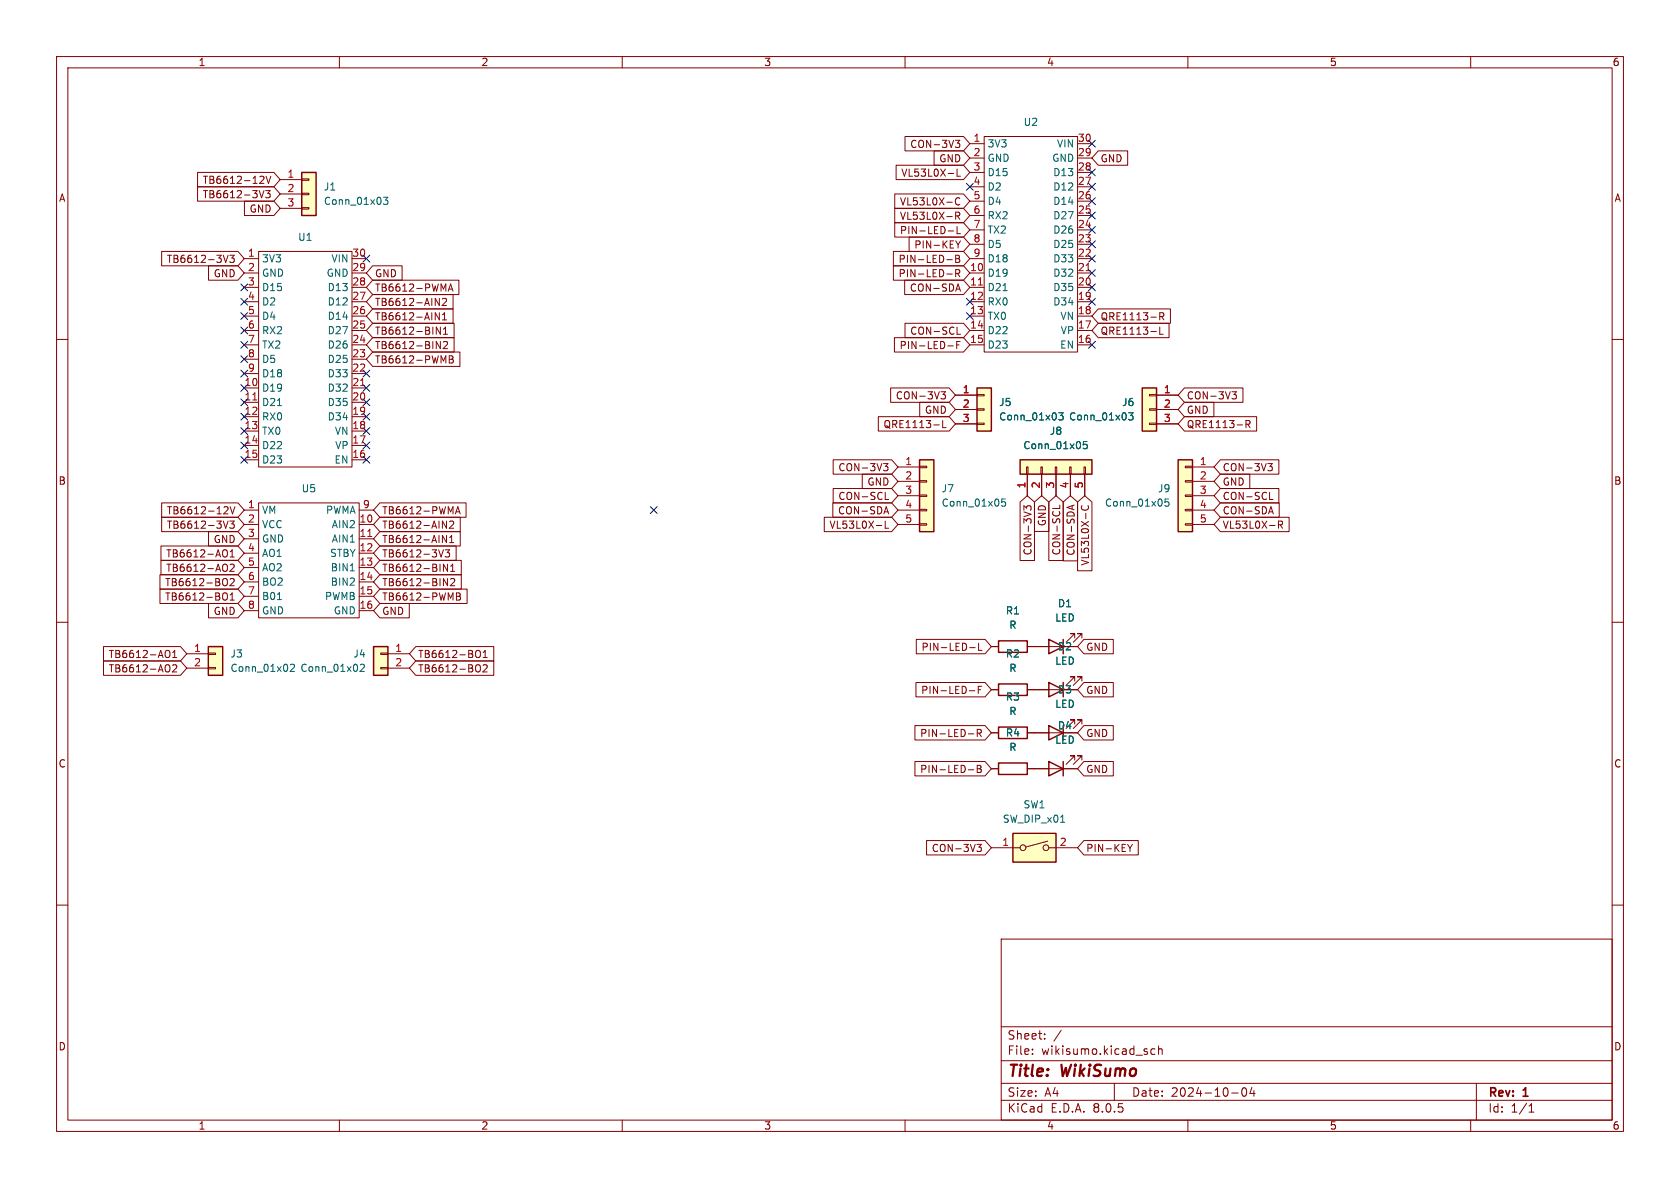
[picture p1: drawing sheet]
<svg xmlns="http://www.w3.org/2000/svg" width="297mm" height="210mm" viewBox="0 0 297 210" stroke-linecap="round" stroke-linejoin="round" font-family="sans-serif">
<g fill="none" stroke="#840000" stroke-width=".18">
<path d="M10 10h277v190h-277zM12 12h273v186h-273zM60 10v2M110 10v2M160 10v2M210 10v2M260 10v2M171.4 25.4h2.6M171.4 27.9h2.6M171.4 38.1h2.6M171.4 35.6h2.6M171.4 33h2.6"/>
<path d="M171.4 30.5h2.6M174 24.1h16.5v38.1h-16.5zM190.5 25.4h2.5M190.5 27.9h2.5M190.5 38.1h2.5M190.5 35.6h2.5M190.5 33h2.5M190.5 30.5h2.5M10 60h2M43.2 48.3h2.5M43.2 50.8h2.5M43.2 53.3h2.5"/>
<path d="M43.2 55.9h2.5M43.2 58.4h2.5M43.2 45.7h2.5M45.7 44.5h16.5v38.1h-16.5zM62.2 48.3h2.6M62.2 50.8h2.6M62.2 53.3h2.6M62.2 55.9h2.6M62.2 58.4h2.6M62.2 45.7h2.6M171.4 48.3h2.6M171.4 50.8h2.6"/>
<path d="M171.4 53.3h2.6M171.4 55.9h2.6M171.4 58.4h2.6M171.4 45.7h2.6M171.4 43.2h2.6M171.4 40.6h2.6M190.5 48.3h2.5M190.5 50.8h2.5M190.5 53.3h2.5M190.5 55.9h2.5M190.5 58.4h2.5M190.5 45.7h2.5"/>
<path d="M190.5 43.2h2.5M190.5 40.6h2.5M285 60h2M43.2 61h2.5M43.2 68.6h2.5M43.2 71.1h2.5M43.2 73.7h2.5M43.2 76.2h2.5M43.2 78.7h2.5M43.2 66h2.5M43.2 63.5h2.5M62.2 61h2.6"/>
<path d="M62.2 68.6h2.6M62.2 71.1h2.6M62.2 73.7h2.6M62.2 76.2h2.6M62.2 78.7h2.6M62.2 66h2.6M62.2 63.5h2.6M171.4 61h2.6M190.5 61h2.5M43.2 81.3h2.5M62.2 81.3h2.6M10 110h2"/>
<path d="M175.3 114.3h1.2M181.6 114.3h8.9M190 112.8v-.8h-.8h.8l-1.5 1.5M191.3 112.8v-.8h-.8h.8l-1.6 1.5M285 110h2M175.3 129.5h1.2M175.3 121.9h1.2M181.6 129.5h8.9M181.6 121.9h8.9M190 128v-.7h-.8h.8l-1.5 1.5M190 120.4v-.8h-.8h.8l-1.5 1.6M191.3 128v-.7h-.8h.8l-1.6 1.5"/>
<path d="M191.3 120.4v-.8h-.8h.8l-1.6 1.6M10 160h2M285 160h2M177 166h108v32h-108zM60 198v2M110 198v2M160 198v2M177 194.5h108M177 191.5h108M177 187.5h108M177 181.5h108M182.5 186.3v.1"/>
<path d="M182.5 185.5v.1M184.7 183.6v.1M184.7 182.8v.1M187.6 182.1l-1.3 2M197 191.5v3M204.2 185.5l-.5-.1-.2 .3v.4l.1 .2h.6M204.8 185.5l.2-.1 .4 .1 .1 .9M204.8 184.9v1.5M210 198v2M217.7 193.2h1.2M219.7 192.4l.2-.1a.81 .81 0 0 1 .6 .6 .81 .81 0 0 1-.3 .8l-.2 .1a.81 .81 0 0 1-.3-1.4zM221.3 192.2l-.3 1.1h.9"/>
<path d="M221.7 192.8v1M260 198v2M261 191.5v6.5M270.3 196.6h.9M270.3 195.5l.4-.4v1.5"/>
</g>
<path d="M177.3 51.4h.7M49 71.7h.8" fill="none" stroke="#006464" stroke-width=".18"/>
<path d="M173 50.4h.7M192 47.8h.7M44.7 70.7h.7M63.7 68.2h.8" fill="none" stroke="#a90000" stroke-width=".18"/>
<path d="M176.5 113.3h5.1v2h-5.1zM185.4 113l2.6 1.3-2.6 1.3zM188 113v2.6M176.5 120.9h5.1v2h-5.1zM176.5 128.5h5.1v2.1h-5.1zM185.4 128.3l2.6 1.2-2.6 1.3zM185.4 120.7l2.6 1.2-2.6 1.3zM188 120.7v2.5M188 128.3v2.5" fill="none" stroke="#840000" stroke-width=".25"/>
<path d="M162.6 81.3h2.5v12.7h-2.5z" fill="#ffffc2"/>
<g fill="none" stroke="#840000" stroke-width=".18">
<path d="M43.2 90.2h2.5M43.2 92.7h2.5M43.2 95.3h2.5M43.2 97.8h2.5M45.7 88.9h17.8v20.3h-17.8zM63.5 90.2h2.5M63.5 92.7h2.5M63.5 95.3h2.5M63.5 97.8h2.5M158.7 82.6h3.9M158.7 85.1h3.9M158.7 87.6h3.9"/>
<path d="M158.7 90.2h3.9M158.7 92.7h3.9M162.6 92.6h1.2v.2h-1.2zM162.6 90h1.2v.3h-1.2zM162.6 87.5h1.2v.3h-1.2zM162.6 85h1.2v.2h-1.2zM162.6 82.4h1.2v.3h-1.2zM43.2 100.3h2.5M43.2 102.9h2.5M43.2 105.4h2.5M43.2 108h2.5M63.5 100.3h2.5"/>
<path d="M63.5 102.9h2.5M63.5 105.4h2.5M63.5 108h2.5M175.3 135.9h1.2M181.6 135.9h1.3"/>
</g>
<path d="M162.6 81.3h2.5v12.7h-2.5zM176.5 134.9h5.1v2h-5.1z" fill="none" stroke="#840000" stroke-width=".25"/>
<path d="M177.7 88.2h-.6v.6l.1-.1 .5 .1 .1 .1-.1 .5-.2 .1-.4-.1M49 106h.8M61.9 100.9h.7" fill="none" stroke="#006464" stroke-width=".18"/>
<path d="M65 94.8h.7" fill="none" stroke="#a90000" stroke-width=".18"/>
<path d="M179.1 147.3h7.6v5.1h-7.6z" fill="#ffffc2"/>
<g fill="none" stroke="#840000" stroke-width=".18">
<path d="M182.9 135.9h7.6M190 134.4v-.8h-.8h.8l-1.5 1.5M191.3 134.4v-.8h-.8h.8l-1.6 1.5M175.3 149.9h5M185.2 148.7l-3.8 1M185.4 149.9h5.1"/>
<circle cx="180.8" cy="149.9" r=".51"/>
<circle cx="184.9" cy="149.9" r=".51"/>
</g>
<path d="M185.4 134.6l2.6 1.3-2.6 1.3zM188 134.6v2.6M179.1 147.3h7.6v5.1h-7.6z" fill="none" stroke="#840000" stroke-width=".25"/>
<path d="M187.5 145.4h.7" fill="none" stroke="#006464" stroke-width=".18"/>
<path d="M180.3 81.3h12.7v2.5h-12.7z" fill="#ffffc2"/>
<path d="M181.5 82.6h.2v1.2h-.2zM181.6 83.8v3.8M184 82.6h.3v1.2h-.3zM184.1 83.8v3.8M186.6 82.6h.2v1.2h-.2zM186.7 83.8v3.8M189.1 82.6h.3v1.2h-.3zM189.2 83.8v3.8M191.6 82.6h.3v1.2h-.3zM191.8 83.8v3.8" fill="none" stroke="#840000" stroke-width=".18"/>
<path d="M180.3 81.3h12.7v2.5h-12.7z" fill="none" stroke="#840000" stroke-width=".25"/>
<path d="M192.2 78h-.6l-.1 .7 .2-.2 .4 .1 .1 .2v.4l-.2 .1-.5-.1" fill="none" stroke="#006464" stroke-width=".18"/>
<path d="M201.9 68.6h2.6v7.6h-2.6z" fill="#ffffc2"/>
<path d="M203.2 74.8h1.3v.3h-1.3zM203.2 72.3h1.3v.2h-1.3zM203.2 69.7h1.3v.3h-1.3zM204.5 69.9h3.8M204.5 72.4h3.8M204.5 74.9h3.8" fill="none" stroke="#840000" stroke-width=".18"/>
<path d="M201.9 68.6h2.6v7.6h-2.6z" fill="none" stroke="#840000" stroke-width=".25"/>
<path d="M199.5 73h.8l-.4 .5 .3 .1v.5l-.1 .1-.6-.1" fill="none" stroke="#006464" stroke-width=".18"/>
<path d="M172.7 68.6h2.6v7.6h-2.6z" fill="#ffffc2"/>
<path d="M168.9 69.9h3.8M168.9 72.4h3.8M168.9 74.9h3.8M172.7 74.8h1.3v.3h-1.3zM172.7 72.3h1.3v.2h-1.3zM172.7 69.7h1.3v.3h-1.3z" fill="none" stroke="#840000" stroke-width=".18"/>
<path d="M172.7 68.6h2.6v7.6h-2.6z" fill="none" stroke="#840000" stroke-width=".25"/>
<path d="M187.2 73h.8l-.5 .5 .4 .1v.5l-.2 .1-.5-.1" fill="none" stroke="#006464" stroke-width=".18"/>
<path d="M208.3 81.3h2.5v12.7h-2.5z" fill="#ffffc2"/>
<path d="M209.5 92.6h1.3v.2h-1.3zM209.5 90h1.3v.3h-1.3zM209.5 87.5h1.3v.3h-1.3zM209.5 85h1.3v.2h-1.3zM209.5 82.4h1.3v.3h-1.3zM210.8 82.6h3.8M210.8 85.1h3.8M210.8 87.6h3.8M210.8 90.2h3.8M210.8 92.7h3.8" fill="none" stroke="#840000" stroke-width=".18"/>
<path d="M208.3 81.3h2.5v12.7h-2.5z" fill="none" stroke="#840000" stroke-width=".25"/>
<path d="M206.6 88.2h-.6l-.1 .6 .2-.1 .4 .1 .2 .1-.1 .5-.2 .1-.5-.1" fill="none" stroke="#006464" stroke-width=".18"/>
<path d="M53.3 30.5h2.6v7.6h-2.6z" fill="#ffffc2"/>
<path d="M49.5 31.8h3.8M49.5 34.3h3.8M49.5 36.8h3.8M53.3 36.7h1.3v.3h-1.3zM53.3 34.2h1.3v.2h-1.3zM53.3 31.6h1.3v.3h-1.3z" fill="none" stroke="#840000" stroke-width=".18"/>
<path d="M53.3 30.5h2.6v7.6h-2.6z" fill="none" stroke="#840000" stroke-width=".25"/>
<path d="M67.8 34.9h.8l-.5 .5 .4 .1v.5l-.2 .1-.5-.1" fill="none" stroke="#006464" stroke-width=".18"/>
<path d="M36.8 114.3h2.6v5.1h-2.6z" fill="#ffffc2"/>
<path d="M33 115.6h3.8M33 118.1h3.8M36.8 118h1.3v.2h-1.3zM36.8 115.4h1.3v.3h-1.3z" fill="none" stroke="#840000" stroke-width=".18"/>
<path d="M36.8 114.3h2.6v5.1h-2.6z" fill="none" stroke="#840000" stroke-width=".25"/>
<path d="M51.3 117.5l.5-.1 .3 .4-.8 .9h.8" fill="none" stroke="#006464" stroke-width=".18"/>
<path d="M66 114.3h2.6v5.1h-2.6z" fill="#ffffc2"/>
<g fill="none" stroke="#840000" stroke-width=".18">
<path d="M34.9 30.5h13.5l1.1 1.3-1.1 1.2h-13.5zM34.9 33h13.5l1.1 1.3-1.1 1.3h-13.5zM43.2 35.6h5.2l1.1 1.2-1.1 1.3h-5.2zM45.8 33.7l.4 1.3 .5-1.3M46.1 31.2h.4l.2 .3-.8 .9h.8M47 33.7h.8l-.5 .5 .4 .1v.5l-.2 .2-.5-.2M47 31.2l.5 1.2 .4-1.2M158.2 39.4h12.1l1.1 1.2-1.1 1.3h-12.1zM158.2 34.3h12.1l1.1 1.3-1.1 1.2h-12.1zM158.2 36.8h12.1l1.1 1.3-1.1 1.3h-12.1zM158.4 29.2h11.9l1.1 1.3-1.1 1.3h-11.9zM160 24.1h10.3l1.1 1.3-1.1 1.3h-10.3z"/>
<path d="M165.1 26.7h5.2l1.1 1.2-1.1 1.3h-5.2zM168.9 24.8h.8l-.4 .5 .3 .1v.5l-.2 .2-.4-.1M169 38.2l.6-.1 .1-.2-.1-.3-.6-.1v1.3M169.2 29.9v1.3h.6M169.3 38.2l.4 .6M169.7 35.1a.6 .6 0 0 0-.9 .4 .6 .6 0 0 0 .6 .7l.3-.1M194.2 26.7h5.2v2.5h-5.2l-1.2-1.3zM28.6 44.4h13.5l1.1 1.3-1.1 1.3h-13.5zM36.9 47h5.2l1.1 1.3-1.1 1.2h-5.2zM39.5 45.1l.4 1.3 .4-1.3M40.6 45.1h.8l-.4 .5 .3 .1v.6l-.1 .1-.6-.1M65.9 54.6h14.2v2.6h-14.2l-1.1-1.3z"/>
<path d="M65.9 59.7h14.4v2.5h-14.4l-1.1-1.2zM65.9 52.1h14.2v2.5h-14.2l-1.1-1.3zM65.9 57.1h14.4v2.6h-14.4l-1.1-1.3zM65.9 49.5h15.2v2.6h-15.2l-1.1-1.3zM65.9 47h5.2v2.5h-5.2l-1.1-1.2zM76.9 55.3l.8 1.3v-1.3M76.9 52.7l.8 1.3v-1.3M77.1 57.8l.7 1.3v-1.3M78.2 56.6h.7M78.2 55.6l.4-.3v1.3M78.2 52.9l.5-.2 .2 .4-.7 .9h.7M78.4 59.1h.7"/>
<path d="M78.4 58.2l.4-.4v1.3M79.2 51.5l.5-1.3 .4 1.3M79.4 51.1h.6M157.9 44.4h12.4l1.1 1.3-1.1 1.3h-12.4zM157.9 47h12.4l1.1 1.3-1.1 1.2h-12.4zM158.1 59.7h12.2l1.1 1.3-1.1 1.2h-12.2zM159.9 49.5h10.4l1.1 1.3-1.1 1.3h-10.4zM160 57.1h10.3l1.1 1.3-1.1 1.3h-10.3zM160.7 41.9h9.6l1.1 1.3-1.1 1.3h-9.6zM167.4 45.9h.9M167.4 48.4h.9M167.6 40.8h1"/>
<path d="M169 45.1h.4l.2 .3-.2 .3 .2 .1 .1 .3-.3 .3h-.4zM169 48.3h.6l.1-.2-.1-.3-.6-.1v1.2M169 42.6l.4 .6M169 45.7h.4M169.1 51.1h.6M169.2 40v1.3h.6M169.2 59.1h.6M169.3 48.3l.4 .6M169.4 43.2v.7M169.4 50.2l.4 1.3M169.8 42.6l-.4 .6M194.2 57.1h12.5v2.6h-12.5l-1.2-1.3z"/>
<path d="M194.2 54.6h12.7v2.6h-12.7l-1.2-1.3zM203.5 58.6h.9M205 57.8v1.3h.6M205 55.9h.6l.2-.2-.1-.3-.7-.1v1.3M205.3 55.9l.5 .7M65.9 62.2h15.4v2.6h-15.4l-1.1-1.3zM77.1 60.4l.7 1.2v-1.2M78.4 60.5l.5-.1 .2 .3-.8 .9h.8M79.4 62.9h.4l.3 .2-.3 .4 .3 .1v.3l-.2 .3h-.5zM79.4 63.5h.4M155.3 73.7h12.5l1.1 1.2-1.1 1.3h-12.5zM157.5 68.6h10.3l1.1 1.3-1.1 1.2h-10.3z"/>
<path d="M162.6 71.1h5.2l1.1 1.3-1.1 1.3h-5.2zM165.1 75.1h1M166.4 69.3h.7l-.4 .4 .4 .2v.5l-.2 .1h-.5M166.7 74.3v1.3h.6M167.6 61.1h.9M168.9 69.9h3.8M168.9 72.4h3.8M168.9 74.9h3.8M169.1 61h.5M169.7 60.4h-.6v1.2M204.5 69.9h3.8M204.5 72.4h3.8"/>
<path d="M204.5 74.9h3.8M209.4 71.1h5.2v2.6h-5.2l-1.1-1.3zM209.4 68.6h10.3v2.5h-10.3l-1.1-1.2zM209.4 73.7h12.8v2.5h-12.8l-1.1-1.3zM217.8 69.3h.8l-.4 .4 .3 .2v.5l-.2 .1h-.4M220.3 75l.6-.1 .1-.1-.1-.3-.6-.2v1.3M220.6 75l.4 .6M28.5 96.5h13.6l1.1 1.3-1.1 1.3h-13.6zM28.5 99.1h13.6l1.1 1.2-1.1 1.3h-13.6zM28.6 88.9h13.5l1.1 1.3-1.1 1.2h-13.5zM28.6 91.4h13.5l1.1 1.3-1.1 1.3h-13.5zM36.9 94h5.2l1.1 1.3-1.1 1.2h-5.2z"/>
<path d="M39.5 92.1l.4 1.3 .4-1.3M39.7 97.2a.43 .43 0 0 1 .5 .4v.4a.43 .43 0 0 1-.5 .5M39.8 89.6h.4l.1 .3-.8 .9h.8M40 99.8a.9 .9 0 0 1 0 1.1M40.6 92.1h.8l-.4 .5 .3 .1v.6l-.1 .1-.6-.1M40.7 89.6l.4 1.2 .4-1.2M40.7 97.6l.3-.4v1.3M40.7 99.9l.5-.2 .2 .4-.8 .9h.8M40.7 98.5h.7M67.2 94h14.2v2.5h-14.2l-1.2-1.2zM67.2 96.5h13.4v2.6h-13.4l-1.2-1.3zM67.2 99.1h14.3v2.5h-14.3l-1.2-1.3z"/>
<path d="M67.2 91.4h14.2v2.6h-14.2l-1.2-1.3zM67.2 88.9h15.2v2.5h-15.2l-1.2-1.2zM77.5 97.2l.5 1.3 .4-1.3M78.2 92.1l.7 1.3v-1.3M78.2 94.7l.7 1.2v-1.2M78.4 99.7l.7 1.3v-1.3M78.7 97.2h.8l-.4 .5 .3 .1v.5l-.2 .2-.5-.2M79.5 92.2l.5-.1 .2 .4-.8 .9h.8M79.5 95.9h.7M79.5 95l.3-.3v1.2M80.5 90.8l.4-1.2 .5 1.2M80.6 90.5h.6"/>
<path d="M145.7 91.4h11.9l1.1 1.3-1.1 1.3h-11.9zM147.2 88.9h10.4l1.1 1.3-1.1 1.2h-10.4zM147.3 81.3h10.3l1.1 1.3-1.1 1.2h-10.3zM147.3 86.4h10.3l1.1 1.2-1.1 1.3h-10.3zM152.4 83.8h5.2l1.1 1.3-1.1 1.3h-5.2zM156.2 82h.8l-.4 .4 .3 .2v.5l-.2 .1h-.4M156.4 90.5h.6M156.5 88.3h.6M156.5 92.1v1.3h.6M156.7 89.6l.4 1.2M180.3 88.7l1.3-1.1 1.3 1.1v10.4h-2.6zM181.6 83.8v3.8"/>
<path d="M182.2 90.1l.1-.5-.1-.1h-.6l-.1 .3-.5-.4v.8M182.9 88.7l1.2-1.1 1.3 1.1v5.2h-2.5zM184.1 83.8v3.8M185.4 88.7l1.3-1.1 1.3 1.1v10.4h-2.6zM186.7 83.8v3.8M187.4 89.3v.6M188 88.7l1.2-1.1 1.3 1.1v10.4h-2.5zM189.2 83.8v3.8M189.5 89.4v.6M189.9 89.3l-1.3 .4M190.5 88.7l1.3-1.1 1.2 1.1v12.2h-2.5zM191.3 89.4a.6 .6 0 0 0 .4 .8 .6 .6 0 0 0 .7-.6l-.1-.2"/>
<path d="M191.8 83.8v3.8M215.7 86.4h10.4v2.5h-10.4l-1.1-1.3zM215.7 81.3h10.4v2.5h-10.4l-1.1-1.2zM215.7 88.9h10.4v2.5h-10.4l-1.1-1.2zM215.7 91.4h12.2v2.6h-12.2l-1.1-1.3zM215.7 83.8h5.2v2.6h-5.2l-1.1-1.3zM224.1 82h.8l-.4 .4 .4 .2v.5l-.2 .1h-.5M224.4 90.5h.6M224.4 88.3h.6M224.7 89.6l.4 1.2M226 92.8l.6-.1 .1-.2v-.3l-.7-.1v1.3M226.3 92.8l.4 .6"/>
<path d="M18.3 114.3h13.6l1.1 1.3-1.1 1.2h-13.6zM18.3 116.8h13.6l1.1 1.3-1.1 1.3h-13.6zM28.3 104.1h13.8l1.1 1.3-1.1 1.3h-13.8zM28.3 101.6h13.8l1.1 1.3-1.1 1.2h-13.8zM29.5 115a.43 .43 0 0 1 .5 .4v.4a.43 .43 0 0 1-.5 .4M29.9 117.6a.9 .9 0 0 1 0 1.1M30.5 116.2h.7M30.5 115.3l.4-.3v1.2M30.5 117.6l.5-.1 .2 .4-.7 .9h.7M36.9 106.7h5.2l1.1 1.3-1.1 1.2h-5.2zM39.7 104.8a.43 .43 0 0 1 .5 .4v.5a.43 .43 0 0 1-.5 .4M39.9 102.3h.1a.81 .81 0 0 1-.1 1.2"/>
<path d="M40.7 105.2l.3-.4v1.3M40.7 106.1h.7M40.7 102.4l.5-.1 .2 .3-.8 .9h.8M67.2 106.7h5.2v2.5h-5.2l-1.2-1.2zM67.2 104.1h15.4v2.6h-15.4l-1.2-1.3zM67.2 101.6h14.3v2.5h-14.3l-1.2-1.2zM67.3 118h1.3v.2h-1.3zM67.3 115.4h1.3v.3h-1.3zM68.6 115.6h3.8M68.6 118.1h3.8M73.5 114.3h13.8v2.5h-13.8l-1.1-1.2zM73.5 116.8h13.8v2.6h-13.8l-1.1-1.3z"/>
<path d="M78.4 102.3l.7 1.2v-1.2M79.7 102.4l.4-.1 .3 .3-.8 .9h.8M79.7 101h.7M79.7 100.1l.3-.4v1.3M80.7 104.8h.4l.3 .3-.3 .3 .3 .1v.3l-.2 .3h-.5zM80.7 105.4h.4M84.4 115a.43 .43 0 0 1 .5 .4v.4a.43 .43 0 0 1-.5 .4M84.6 117.5l.1 .1a.81 .81 0 0 1-.1 1.2M85.4 116.2h.7M85.4 117.6l.5-.1 .2 .4-.8 .9h.8M85.4 115.3l.4-.3v1.2M162 113h12.1l1.2 1.3-1.2 1.3h-12.1z"/>
<path d="M171.4 114.5h1M173 113.7v1.3h.6M175.3 114.3h1.2M181.6 114.3h3.8M188 114.3h2.5M191.6 113h5.2v2.6h-5.2l-1.1-1.3zM161.7 134.6h12.4l1.2 1.3-1.2 1.3h-12.4zM161.7 128.3h12.4l1.2 1.2-1.2 1.3h-12.4zM161.9 120.6h12.2l1.2 1.3-1.2 1.3h-12.2zM171.2 136.1h1M171.2 129.7h1M171.4 122.1h.9"/>
<path d="M172.8 129.6l.6-.1 .1-.1-.1-.3-.6-.2v1.3M172.8 135.3h.4l.2 .2-.2 .4 .2 .1 .1 .3-.3 .3h-.4zM172.8 135.9h.4M172.9 121.9h.5M173.1 129.6l.4 .6M173.5 121.3h-.6v1.3M175.3 135.9h1.2M175.3 121.9h1.2M175.3 129.5h1.2M181.6 135.9h3.8M181.6 121.9h3.8M181.6 129.5h3.8"/>
<path d="M188 135.9h2.5M188 121.9h2.5M188 129.5h2.5M191.6 128.3h5.2v2.5h-5.2l-1.1-1.3zM191.6 134.6h5.2v2.6h-5.2l-1.1-1.3zM191.6 120.6h5.2v2.6h-5.2l-1.1-1.3zM163.8 148.6h10.3l1.2 1.3-1.2 1.2h-10.3zM172.7 149.3h.8l-.4 .4 .3 .2v.5l-.2 .1h-.4M191.6 148.6h9.6v2.5h-9.6l-1.1-1.2zM199.3 149.3l.5 .6M199.8 149.9v.6M200.2 149.3l-.4 .6"/>
</g>
<path d="M66 114.3h2.6v5.1h-2.6z" fill="none" stroke="#840000" stroke-width=".25"/>
<path d="M187.2 73h.8l-.5 .5 .4 .1v.5l-.2 .1-.5-.1M192.2 78h-.6l-.1 .7 .2-.2 .4 .1 .1 .2v.4l-.2 .1-.5-.1M199.5 73h.8l-.4 .5 .3 .1v.5l-.1 .1-.6-.1M63.7 117.5l.5-.1 .2 .4-.8 .9h.8" fill="none" stroke="#006464" stroke-width=".18"/>
<g fill="none" stroke="#000084" stroke-width=".18">
<path d="M170.8 32.4l1.3 1.2M172.1 32.4l-1.3 1.2M192.4 24.8l1.2 1.2M192.4 37.5l1.2 1.2M192.4 35l1.2 1.2M192.4 29.9l1.2 1.2M192.4 32.4l1.2 1.2M193.6 24.8l-1.2 1.2M193.6 37.5l-1.2 1.2M193.6 35l-1.2 1.2M193.6 29.9l-1.2 1.2M193.6 32.4l-1.2 1.2"/>
<path d="M42.6 52.7l1.2 1.2M42.6 50.2l1.2 1.2M42.6 55.3l1.2 1.2M42.6 57.8l1.2 1.2M43.8 52.7l-1.2 1.2M43.8 50.2l-1.2 1.2M43.8 55.3l-1.2 1.2M43.8 57.8l-1.2 1.2M64.2 45.1l1.2 1.2M65.4 45.1l-1.2 1.2M170.8 52.7l1.3 1.2M170.8 55.3l1.3 1.2"/>
<path d="M172.1 52.7l-1.3 1.2M172.1 55.3l-1.3 1.2M192.4 52.7l1.2 1.2M192.4 42.6l1.2 1.2M192.4 47.7l1.2 1.2M192.4 50.2l1.2 1.2M192.4 45.1l1.2 1.2M192.4 40l1.2 1.2M193.6 52.7l-1.2 1.2M193.6 42.6l-1.2 1.2M193.6 47.7l-1.2 1.2M193.6 50.2l-1.2 1.2"/>
<path d="M193.6 45.1l-1.2 1.2M193.6 40l-1.2 1.2M42.6 68l1.2 1.2M42.6 62.9l1.2 1.2M42.6 65.4l1.2 1.2M42.6 60.4l1.2 1.2M42.6 70.5l1.2 1.2M42.6 78.1l1.2 1.2M42.6 75.6l1.2 1.2M42.6 73.1l1.2 1.2M43.8 68l-1.2 1.2M43.8 62.9l-1.2 1.2"/>
<path d="M43.8 65.4l-1.2 1.2M43.8 60.4l-1.2 1.2M43.8 70.5l-1.2 1.2M43.8 78.1l-1.2 1.2M43.8 75.6l-1.2 1.2M43.8 73.1l-1.2 1.2M64.2 78.1l1.2 1.2M64.2 73.1l1.2 1.2M64.2 75.6l1.2 1.2M64.2 68l1.2 1.2M64.2 70.5l1.2 1.2M64.2 65.4l1.2 1.2"/>
<path d="M65.4 78.1l-1.2 1.2M65.4 73.1l-1.2 1.2M65.4 75.6l-1.2 1.2M65.4 68l-1.2 1.2M65.4 70.5l-1.2 1.2M65.4 65.4l-1.2 1.2M192.4 60.4l1.2 1.2M193.6 60.4l-1.2 1.2M42.6 80.7l1.2 1.2M43.8 80.7l-1.2 1.2M64.2 80.7l1.2 1.2M65.4 80.7l-1.2 1.2"/>
<path d="M115 89.6l1.2 1.2M116.2 89.6l-1.2 1.2"/>
</g>
<g font-size="2.8" fill="#840000">
<text x="178" y="190.9">Title:</text>
<text x="187.7" y="190.9">WikiSumo</text>
</g>
<g font-size="2.1" fill="#840000">
<text x="178" y="184">Sheet:</text>
<text x="178" y="186.7">File:</text>
<text x="184.1" y="186.7">wikisumo.kicad_sch</text>
<text x="178" y="196.9">KiCad</text>
<text x="178" y="194.1">Size:</text>
<text x="184.7" y="194.1">A4</text>
<text x="185.7" y="196.9">E.D.A.</text>
<text x="193.3" y="196.9">8.0.5</text>
<text x="200" y="194.1">Date:</text>
<text x="207" y="194.1">2024-10-04</text>
<text x="263" y="194.3">Rev:</text>
<text x="263" y="196.9">Id:</text>
<text x="267.1" y="196.9">1/1</text>
<text x="269.4" y="194.3">1</text>
</g>
<g font-size="1.8" fill="#840000">
<text x="35" y="11.9">1</text>
<text x="85" y="11.9">2</text>
<text x="135" y="11.9">3</text>
<text x="185" y="11.9">4</text>
<text x="235" y="11.9">5</text>
<text x="285" y="11.9">6</text>
<text x="160.8" y="26.4">CON-3V3</text>
<text x="165.9" y="28.9">GND</text>
<text x="194.5" y="28.9">GND</text>
<text x="10.3" y="35.9">A</text>
<text x="35.7" y="32.7">TB6612-12V</text>
<text x="35.7" y="35.2">TB6612-3V3</text>
<text x="159.2" y="31.4">VL53L0X-L</text>
<text x="285.3" y="35.9">A</text>
<text x="44" y="37.8">GND</text>
<text x="159" y="36.5">VL53L0X-C</text>
<text x="159" y="41.6">PIN-LED-L</text>
<text x="159" y="39.1">VL53L0X-R</text>
<text x="29.4" y="46.7">TB6612-3V3</text>
<text x="158.8" y="46.7">PIN-LED-B</text>
<text x="161.5" y="44.1">PIN-KEY</text>
<text x="37.7" y="49.2">GND</text>
<text x="66.2" y="51.8">TB6612-PWMA</text>
<text x="66.2" y="49.2">GND</text>
<text x="158.8" y="49.2">PIN-LED-R</text>
<text x="160.7" y="51.8">CON-SDA</text>
<text x="66.2" y="56.8">TB6612-AIN1</text>
<text x="66.2" y="54.3">TB6612-AIN2</text>
<text x="66.2" y="59.4">TB6612-BIN1</text>
<text x="160.8" y="59.4">CON-SCL</text>
<text x="194.5" y="59.4">QRE1113-L</text>
<text x="194.5" y="56.8">QRE1113-R</text>
<text x="66.2" y="61.9">TB6612-BIN2</text>
<text x="66.2" y="64.5">TB6612-PWMB</text>
<text x="158.9" y="61.9">PIN-LED-F</text>
<text x="158.3" y="70.8">CON-3V3</text>
<text x="209.7" y="70.8">CON-3V3</text>
<text x="156.1" y="75.9">QRE1113-L</text>
<text x="163.4" y="73.3">GND</text>
<text x="209.7" y="73.3">GND</text>
<text x="209.7" y="75.9">QRE1113-R</text>
<text x="148.1" y="83.5">CON-3V3</text>
<text x="216.1" y="83.5">CON-3V3</text>
<text x="10.3" y="85.9">B</text>
<text x="148.1" y="88.6">CON-SCL</text>
<text x="153.2" y="86">GND</text>
<text x="216.1" y="88.6">CON-SCL</text>
<text x="216.1" y="86">GND</text>
<text x="285.3" y="85.9">B</text>
<text x="29.4" y="91.1">TB6612-12V</text>
<text x="29.4" y="93.7">TB6612-3V3</text>
<text x="67.5" y="93.7">TB6612-AIN2</text>
<text x="67.5" y="91.1">TB6612-PWMA</text>
<text x="146.5" y="93.7">VL53L0X-L</text>
<text x="148" y="91.1">CON-SDA</text>
<text x="185.1" y="93.1" transform="rotate(-90 185.1 93.1)">GND</text>
<text x="216.1" y="91.1">CON-SDA</text>
<text x="216.1" y="93.7">VL53L0X-R</text>
<text x="29.3" y="98.7">TB6612-AO1</text>
<text x="29.3" y="101.3">TB6612-AO2</text>
<text x="37.7" y="96.2">GND</text>
<text x="67.5" y="96.2">TB6612-AIN1</text>
<text x="67.5" y="98.7">TB6612-3V3</text>
<text x="67.5" y="101.3">TB6612-BIN1</text>
<text x="182.6" y="98.3" transform="rotate(-90 182.6 98.3)">CON-3V3</text>
<text x="187.6" y="98.3" transform="rotate(-90 187.6 98.3)">CON-SCL</text>
<text x="190.2" y="98.3" transform="rotate(-90 190.2 98.3)">CON-SDA</text>
<text x="192.7" y="100.1" transform="rotate(-90 192.7 100.1)">VL53L0X-C</text>
<text x="29.1" y="106.4">TB6612-BO1</text>
<text x="29.1" y="103.8">TB6612-BO2</text>
<text x="67.5" y="106.4">TB6612-PWMB</text>
<text x="67.5" y="103.8">TB6612-BIN2</text>
<text x="37.7" y="108.9">GND</text>
<text x="67.5" y="108.9">GND</text>
<text x="19.1" y="116.5">TB6612-AO1</text>
<text x="19.1" y="119.1">TB6612-AO2</text>
<text x="73.8" y="116.5">TB6612-BO1</text>
<text x="73.8" y="119.1">TB6612-BO2</text>
<text x="162.8" y="115.3">PIN-LED-L</text>
<text x="191.9" y="115.3">GND</text>
<text x="162.7" y="122.9">PIN-LED-F</text>
<text x="191.9" y="122.9">GND</text>
<text x="162.6" y="130.5">PIN-LED-R</text>
<text x="191.9" y="130.5">GND</text>
<text x="10.3" y="135.9">C</text>
<text x="162.6" y="136.8">PIN-LED-B</text>
<text x="191.9" y="136.8">GND</text>
<text x="285.3" y="135.9">C</text>
<text x="164.6" y="150.8">CON-3V3</text>
<text x="191.9" y="150.8">PIN-KEY</text>
<text x="10.3" y="185.9">D</text>
<text x="285.3" y="185.9">D</text>
<text x="35" y="199.9">1</text>
<text x="85" y="199.9">2</text>
<text x="135" y="199.9">3</text>
<text x="185" y="199.9">4</text>
<text x="235" y="199.9">5</text>
<text x="285" y="199.9">6</text>
</g>
<g font-size="1.8" fill="#006464">
<text x="180.9" y="22.5">U2</text>
<text x="174.5" y="26.3">3V3</text>
<text x="174.5" y="28.8">GND</text>
<text x="185.9" y="28.8">GND</text>
<text x="186.8" y="26.3">VIN</text>
<text x="57.2" y="33.9">J1</text>
<text x="174.5" y="31.3">D15</text>
<text x="174.5" y="33.9">D2</text>
<text x="186.1" y="33.9">D12</text>
<text x="186.1" y="31.3">D13</text>
<text x="57.2" y="36.4">Conn_01x03</text>
<text x="174.5" y="36.4">D4</text>
<text x="174.5" y="39">RX2</text>
<text x="174.5" y="41.5">TX2</text>
<text x="186.1" y="41.5">D26</text>
<text x="186.1" y="39">D27</text>
<text x="186.1" y="36.4">D14</text>
<text x="46.2" y="46.6">3V3</text>
<text x="52.6" y="42.8">U1</text>
<text x="58.5" y="46.6">VIN</text>
<text x="174.5" y="44">D5</text>
<text x="174.5" y="46.6">D18</text>
<text x="186.1" y="46.6">D33</text>
<text x="186.1" y="44">D25</text>
<text x="46.2" y="49.1">GND</text>
<text x="46.2" y="51.7">D15</text>
<text x="57.6" y="49.1">GND</text>
<text x="57.8" y="51.7">D13</text>
<text x="174.5" y="49.1">D19</text>
<text x="174.5" y="51.7">D21</text>
<text x="186.1" y="51.7">D35</text>
<text x="186.1" y="49.1">D32</text>
<text x="46.2" y="54.2">D2</text>
<text x="46.2" y="56.7">D4</text>
<text x="46.2" y="59.3">RX2</text>
<text x="57.8" y="59.3">D27</text>
<text x="57.8" y="56.7">D14</text>
<text x="57.8" y="54.2">D12</text>
<text x="174.5" y="54.2">RX0</text>
<text x="174.5" y="56.7">TX0</text>
<text x="174.5" y="59.3">D22</text>
<text x="186.1" y="54.2">D34</text>
<text x="187.4" y="56.7">VN</text>
<text x="187.4" y="59.3">VP</text>
<text x="46.2" y="61.8">TX2</text>
<text x="46.2" y="64.4">D5</text>
<text x="57.8" y="64.4">D25</text>
<text x="57.8" y="61.8">D26</text>
<text x="174.5" y="61.8">D23</text>
<text x="187.3" y="61.8">EN</text>
<text x="46.2" y="69.4">D19</text>
<text x="46.2" y="72">D21</text>
<text x="46.2" y="66.9">D18</text>
<text x="57.8" y="72">D35</text>
<text x="57.8" y="69.4">D32</text>
<text x="57.8" y="66.9">D33</text>
<text x="176.5" y="72">J5</text>
<text x="198.3" y="72">J6</text>
<text x="46.2" y="74.5">RX0</text>
<text x="46.2" y="77.1">TX0</text>
<text x="57.8" y="74.5">D34</text>
<text x="59.1" y="77.1">VN</text>
<text x="176.5" y="74.5">Conn_01x03</text>
<text x="185.5" y="77.1">J8</text>
<text x="188.9" y="74.5">Conn_01x03</text>
<text x="46.2" y="79.6">D22</text>
<text x="46.2" y="82.1">D23</text>
<text x="59" y="82.1">EN</text>
<text x="59.2" y="79.6">VP</text>
<text x="180.8" y="79.6">Conn_01x05</text>
<text x="53.2" y="87.2">U5</text>
<text x="166.4" y="87.2">J7</text>
<text x="166.4" y="89.8">Conn_01x05</text>
<text x="195.2" y="89.8">Conn_01x05</text>
<text x="204.6" y="87.2">J9</text>
<text x="46.2" y="91">VM</text>
<text x="46.2" y="93.6">VCC</text>
<text x="57.5" y="91">PWMA</text>
<text x="58.6" y="93.6">AIN2</text>
<text x="46.2" y="96.1">GND</text>
<text x="46.2" y="98.7">AO1</text>
<text x="46.2" y="101.2">AO2</text>
<text x="58.3" y="98.7">STBY</text>
<text x="58.4" y="101.2">BIN1</text>
<text x="58.6" y="96.1">AIN1</text>
<text x="46.2" y="103.7">BO2</text>
<text x="46.2" y="106.3">B01</text>
<text x="57.3" y="106.3">PWMB</text>
<text x="58.4" y="103.7">BIN2</text>
<text x="186.9" y="107.5">D1</text>
<text x="46.2" y="108.8">GND</text>
<text x="58.9" y="108.8">GND</text>
<text x="177.7" y="108.8">R1</text>
<text x="178.3" y="111.4">R</text>
<text x="186.5" y="110.1">LED</text>
<text x="40.6" y="116.4">J3</text>
<text x="40.6" y="119">Conn_01x02</text>
<text x="53" y="119">Conn_01x02</text>
<text x="62.4" y="116.4">J4</text>
<text x="177.7" y="116.4">R2</text>
<text x="178.3" y="119">R</text>
<text x="186.5" y="117.7">LED</text>
<text x="186.9" y="115.2">D2</text>
<text x="177.7" y="124.1">R3</text>
<text x="186.5" y="125.3">LED</text>
<text x="186.9" y="122.8">D3</text>
<text x="177.7" y="130.4">R4</text>
<text x="178.3" y="126.6">R</text>
<text x="186.5" y="131.7">LED</text>
<text x="186.9" y="129.1">D4</text>
<text x="178.3" y="132.9">R</text>
<text x="180.8" y="143.1">SW1</text>
<text x="177.2" y="145.6">SW_DIP_x01</text>
</g>
<g font-size="1.8" fill="#a90000">
<text x="172" y="25.1">1</text>
<text x="172" y="27.7">2</text>
<text x="190.5" y="27.7">29</text>
<text x="190.5" y="25.1">30</text>
<text x="50.7" y="31.5">1</text>
<text x="50.7" y="34">2</text>
<text x="172" y="30.2">3</text>
<text x="172" y="32.8">4</text>
<text x="172" y="35.3">5</text>
<text x="190.5" y="35.3">26</text>
<text x="190.5" y="32.8">27</text>
<text x="190.5" y="30.2">28</text>
<text x="50.7" y="36.6">3</text>
<text x="172" y="37.8">6</text>
<text x="172" y="40.4">7</text>
<text x="190.5" y="40.4">24</text>
<text x="190.5" y="37.8">25</text>
<text x="43.7" y="45.5">1</text>
<text x="62.2" y="45.5">30</text>
<text x="172" y="42.9">8</text>
<text x="172" y="45.5">9</text>
<text x="190.5" y="45.5">22</text>
<text x="190.5" y="42.9">23</text>
<text x="43.7" y="48">2</text>
<text x="43.7" y="50.5">3</text>
<text x="43.7" y="53.1">4</text>
<text x="62.2" y="53.1">27</text>
<text x="62.2" y="50.5">28</text>
<text x="62.2" y="48">29</text>
<text x="171.4" y="48">10</text>
<text x="171.4" y="50.5">11</text>
<text x="171.4" y="53.1">12</text>
<text x="190.5" y="53.1">19</text>
<text x="190.5" y="50.5">20</text>
<text x="190.5" y="48">21</text>
<text x="43.7" y="55.6">5</text>
<text x="43.7" y="58.2">6</text>
<text x="62.2" y="58.2">25</text>
<text x="62.2" y="55.6">26</text>
<text x="171.4" y="55.6">13</text>
<text x="171.4" y="58.2">14</text>
<text x="190.5" y="58.2">17</text>
<text x="190.5" y="55.6">18</text>
<text x="43.7" y="60.7">7</text>
<text x="43.7" y="63.2">8</text>
<text x="43.7" y="65.8">9</text>
<text x="62.2" y="65.8">22</text>
<text x="62.2" y="63.2">23</text>
<text x="62.2" y="60.7">24</text>
<text x="171.4" y="60.7">15</text>
<text x="190.5" y="60.7">16</text>
<text x="43.1" y="68.3">10</text>
<text x="43.1" y="70.9">11</text>
<text x="62.2" y="70.9">20</text>
<text x="62.2" y="68.3">21</text>
<text x="170.1" y="69.6">1</text>
<text x="205.7" y="69.6">1</text>
<text x="43.1" y="73.4">12</text>
<text x="43.1" y="75.9">13</text>
<text x="62.2" y="75.9">18</text>
<text x="62.2" y="73.4">19</text>
<text x="170.1" y="72.1">2</text>
<text x="170.1" y="74.7">3</text>
<text x="205.7" y="72.1">2</text>
<text x="205.7" y="74.7">3</text>
<text x="43.1" y="78.5">14</text>
<text x="43.1" y="81">15</text>
<text x="62.2" y="81">16</text>
<text x="62.2" y="78.5">17</text>
<text x="159.9" y="82.3">1</text>
<text x="212" y="82.3">1</text>
<text x="43.7" y="89.9">1</text>
<text x="64.1" y="89.9">9</text>
<text x="159.9" y="84.8">2</text>
<text x="159.9" y="87.4">3</text>
<text x="159.9" y="89.9">4</text>
<text x="181.4" y="86.4" transform="rotate(-90 181.4 86.4)">1</text>
<text x="183.9" y="86.4" transform="rotate(-90 183.9 86.4)">2</text>
<text x="186.4" y="86.4" transform="rotate(-90 186.4 86.4)">3</text>
<text x="189" y="86.4" transform="rotate(-90 189 86.4)">4</text>
<text x="191.5" y="86.4" transform="rotate(-90 191.5 86.4)">5</text>
<text x="212" y="84.8">2</text>
<text x="212" y="87.4">3</text>
<text x="212" y="89.9">4</text>
<text x="43.7" y="92.5">2</text>
<text x="43.7" y="95">3</text>
<text x="63.5" y="92.5">10</text>
<text x="63.5" y="95">11</text>
<text x="159.9" y="92.5">5</text>
<text x="212" y="92.5">5</text>
<text x="43.7" y="97.5">4</text>
<text x="43.7" y="100.1">5</text>
<text x="63.5" y="97.5">12</text>
<text x="63.5" y="100.1">13</text>
<text x="43.7" y="102.6">6</text>
<text x="43.7" y="105.2">7</text>
<text x="43.7" y="107.7">8</text>
<text x="63.5" y="102.6">14</text>
<text x="63.5" y="105.2">15</text>
<text x="63.5" y="107.7">16</text>
<text x="34.2" y="115.3">1</text>
<text x="34.2" y="117.9">2</text>
<text x="69.8" y="115.3">1</text>
<text x="69.8" y="117.9">2</text>
<text x="177.1" y="149.6">1</text>
<text x="187.3" y="149.6">2</text>
</g>
</svg>
